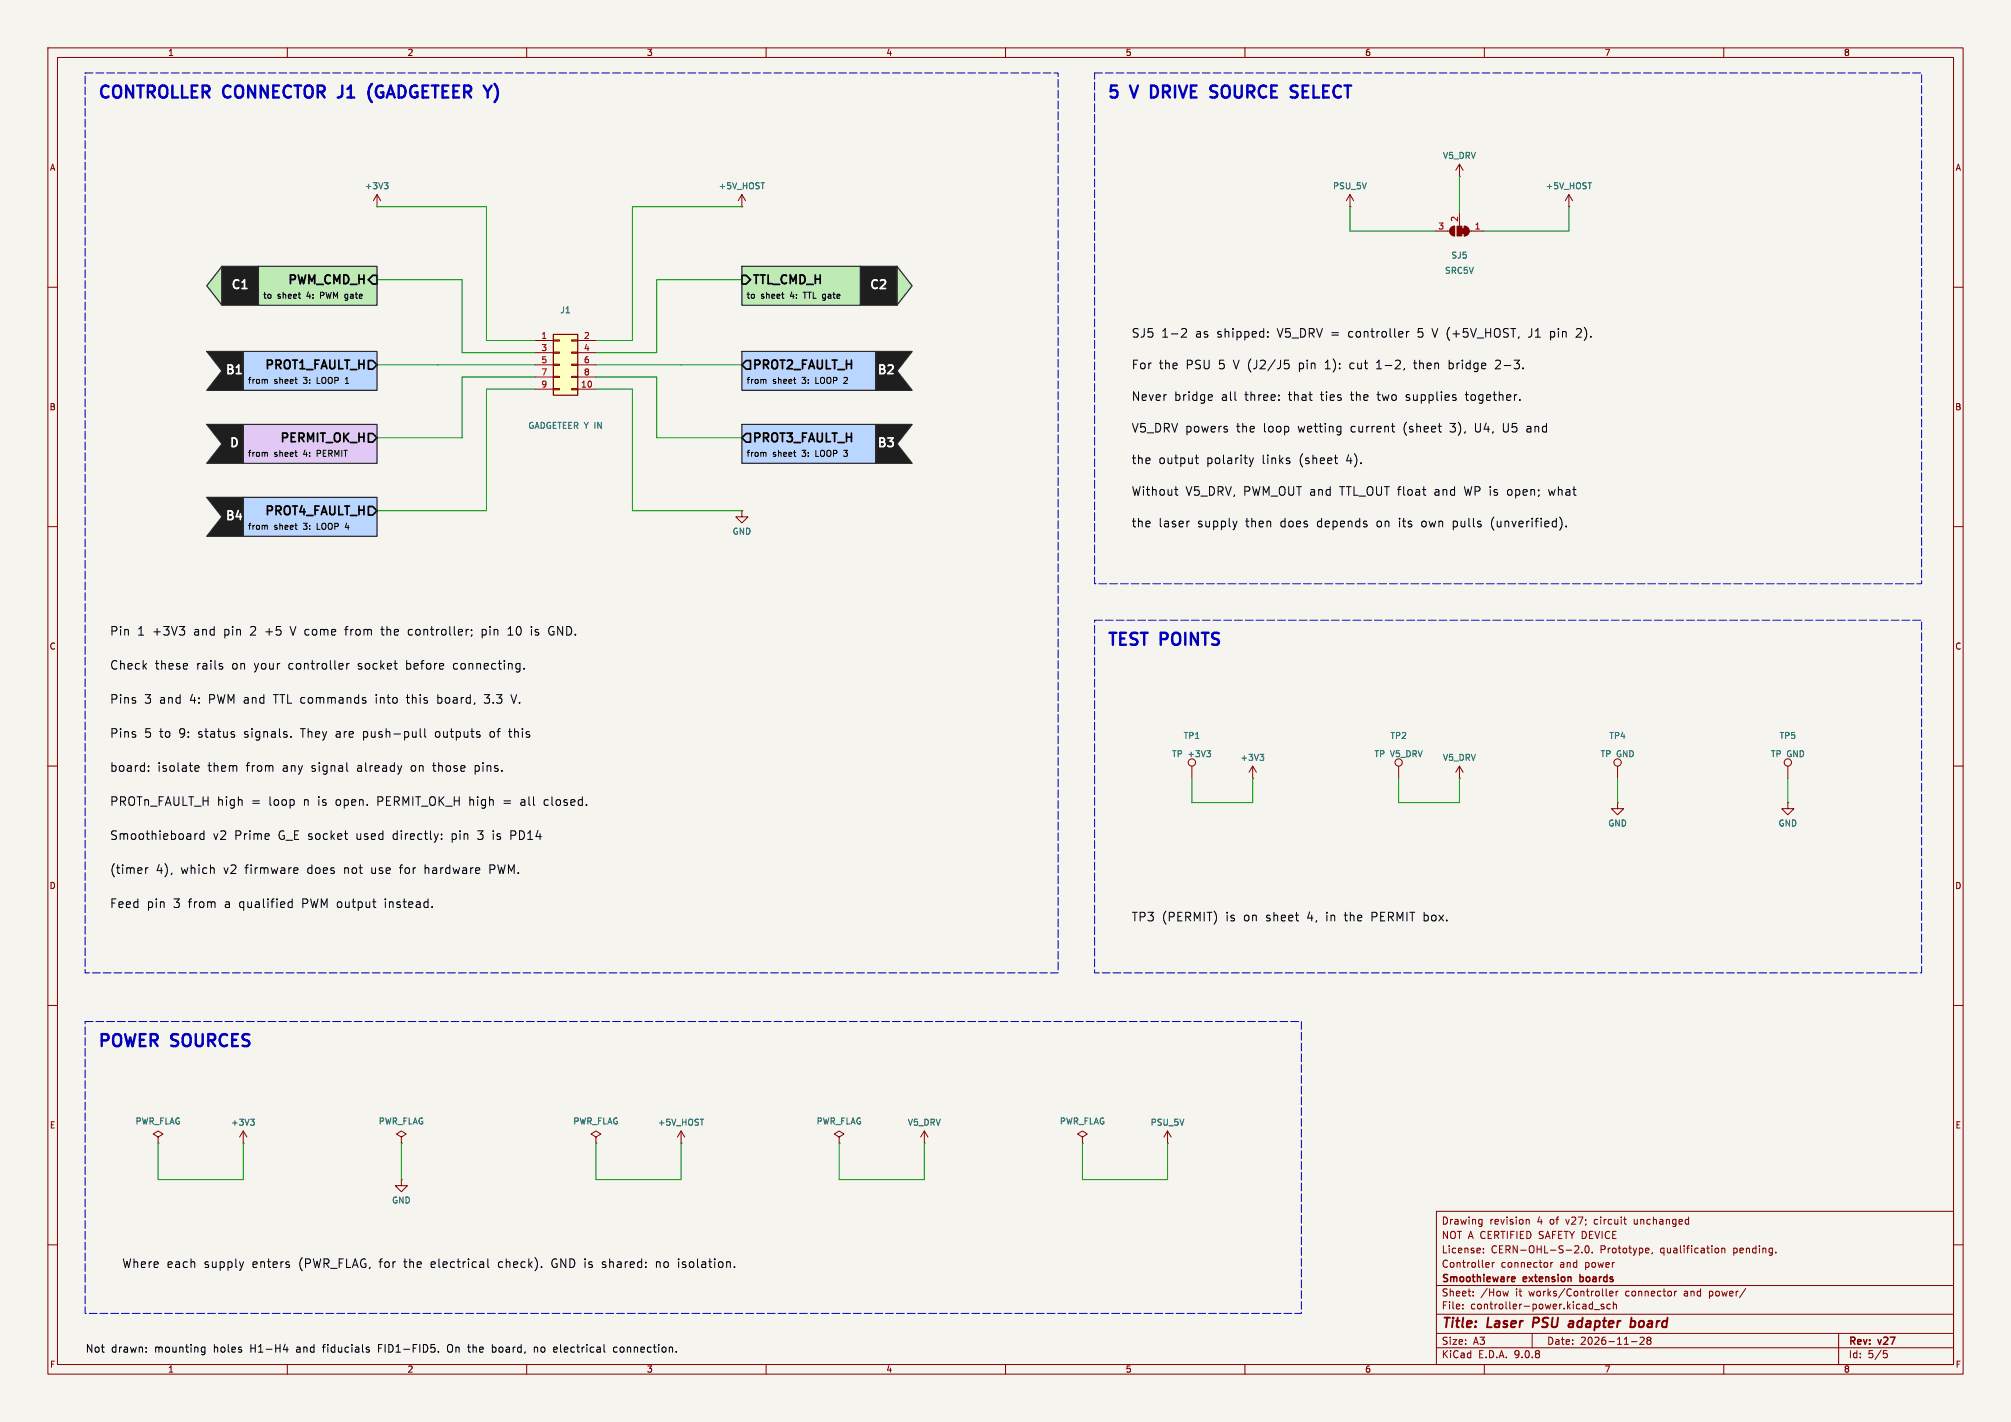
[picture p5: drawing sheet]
<svg xmlns="http://www.w3.org/2000/svg" width="420mm" height="297mm" viewBox="0 0 420 297" stroke-linecap="round" stroke-linejoin="round" font-family="sans-serif">
<path d="M0 0h420v297h-420z" fill="#f5f4ef" stroke="#f5f4ef" stroke-width=".21"/>
<g fill="none" stroke="#840000" stroke-width=".21">
<path d="M10 10h400v277h-400zM12 12h396v273h-396zM60 10v2M110 10v2M160 10v2M210 10v2M260 10v2M310 10v2M360 10v2M10 60h2M408 60h2M10 110h2"/>
<path d="M408 110h2M10 160h2M408 160h2M10 210h2M408 210h2M300 253h108v32h-108zM309.1 254.7l.4 .1M309.5 254.7v1.2l-.3 .3M309.5 255.6l-.4 .1M318.8 254.8h.5l.1 .9M339.1 254.7h.6M339.4 255.6l.3 .1"/>
<path d="M10 260h2M300 278.5h108M300 274.5h108M300 268.5h108M305.5 273.2v.2M305.5 272.5v.1M307.7 270.5v.2M307.7 269.8v.1M309.8 261.5v.2M309.8 260.8v.1M310.5 263.7l.4 .1 .1 .2-.7 .2M310.9 264.6l-.4 .1"/>
<path d="M311.7 263.7v1M312.1 263.7l-.4 .3M315 269.7l-.3 1-.3-.7M320 278.5v3M323.9 263.7v1M324.3 263.7l-.4 .3M328.9 260.3l.5-.1 .3 .4-.9 1.1h.9M330.4 261.5v.2M331.2 260.3l.2-.1a.8 .8 0 0 1 .5 .7 .8 .8 0 0 1-.5 .8l-.2-.2-.2-.4zM332.4 272.4l.2 .1M332.5 261.5v.2M332.6 271.9v1.5"/>
<path d="M332.6 273.3l-.2 .1M332.9 273.5h1.2M334.9 272.5l-.3-.1-.2 .2v.2l.5 .2v.3h-.5M335.4 269.2v1.3l.3 .2M336.2 270.2l.7-.2-.1-.2-.4-.1-.2 .2v.7h.6M336.3 272.5l-.4-.1-.3 .3 .1 .6h.6M336.9 272.5l.3-.1 .3 .1 .1 .9M336.9 271.9v1.5M337.5 269.7v1M337.9 269.7l-.4 .3M342.5 279.4l.6-.1 .3 .4-1 1.1h1M344.2 260.7l.2 .3-.7 .2"/>
<path d="M344.2 279.9l-.3-.3 .3-.3 .5 .1 .1 .2-.3 .3M344.2 279.9l-.3 .3 .1 .4 .2 .2 .5-.1 .1-.2-.1-.4-.2-.2M344.2 279.9h.3M344.3 261.6l-.1 .1M345.1 261.6l-.2 .3M349.7 269.7v1M350.2 269.7l-.5 .3M358.4 260.7l.4 .1 .1 .2v.5l-.5 .2M359.6 260.8l.2-.1 .4 .1v.9M359.6 260.7v1M364.6 269.1l-1.3 1.9M370.9 261.5v.2"/>
<path d="M384 278.5v6.5M408 260h2M60 285v2M110 285v2M160 285v2M210 285v2M260 285v2M300 281.5h108M310 285v2M340.7 280.2h1.2M360 285v2M393.4 282.1h.7"/>
<path d="M393.5 282.7h.4l.3 .2-.2 .6-.5 .1"/>
</g>
<path d="M320.3 275.2l-.2 2M327.8 276h.7M328.5 277.1l-.7 .1M328.6 276.3l-.9 .2M340.6 276h.8l.1 .3v.5a.66 .66 0 0 1-1 .3M340.7 275.2l-.2 2" fill="none" stroke="#840000" stroke-width=".4"/>
<path d="M315.9 266.7l.4 .1 .1 .2-.7 .2M316.3 267.6l-.4 .1M330 266.2v1.5M330 267.6l.1 .1M330.1 266.7l-.1 .1" fill="none" stroke="#840000" stroke-width=".3"/>
<path d="M182.9 73.4h7.6l-3.2 4.1 3.2 4h-7.6z" fill="#1e1e1e"/>
<path d="M154.9 88.6h28v8.2h-28z" fill="#b8d6ff"/>
<path d="M182.9 88.6h7.6l-3.2 4.1 3.2 4.1h-7.6z" fill="#1e1e1e"/>
<path d="M154.9 73.4h28v8.1h-28z" fill="#b8d6ff"/>
<path d="M179.7 55.6h7.6v8.2h-7.6z" fill="#1e1e1e"/>
<g fill="#beebb4">
<path d="M54 55.6h24.7v8.2h-24.7z"/>
<path d="M154.9 55.6h24.8v8.2h-24.8z"/>
<path d="M187.3 55.6l3.2 4.1-3.2 4.1z"/>
<path d="M46.4 55.6v8.2l-3.2-4.1z"/>
</g>
<path d="M43.2 73.4h7.6v8.1h-7.6l3.2-4z" fill="#1e1e1e"/>
<path d="M50.8 73.4h27.9v8.1h-27.9z" fill="#b8d6ff"/>
<path d="M50.8 88.6h27.9v8.2h-27.9z" fill="#e1c8f5"/>
<path d="M43.2 88.6h7.6v8.2h-7.6l3.2-4.1z" fill="#1e1e1e"/>
<path d="M50.8 103.9h27.9v8.1h-27.9z" fill="#b8d6ff"/>
<g fill="#1e1e1e">
<path d="M43.2 103.9h7.6v8.1h-7.6l3.2-4z"/>
<path d="M46.4 55.6h7.6v8.2h-7.6z"/>
</g>
<g fill="none" stroke="#840000" stroke-width=".21">
<path d="M304.8 36.8h.1M304.8 34.3l-.8 1.3M304.8 34.3l.8 1.3M304.8 34.3v2.5M281.9 43.2h.1M281.9 40.6l-.7 1.3M281.9 40.6l.8 1.3M281.9 40.6v2.6M299.7 48.3h3.1M303.1 47.5l.7-.3v2.1a1.02 1.02 0 0 1-.9-.7 1.02 1.02 0 0 1 .2-1.1zM304.8 44.5v2.7M305.8 47.2a1.02 1.02 0 0 1 1 1.1 1.02 1.02 0 0 1-1 1z"/>
<path d="M306.8 48.3h3.1M327.7 43.2h.1M327.7 40.6l-.8 1.3M327.7 40.6l.7 1.3M327.7 40.6v2.6M248.9 160v2.6M337.8 167.6v1.3h1.3l-1.3 1.3-1.3-1.3h1.3M337.8 167.6h.1M33 237.5l1-.6-1-.7-1 .7 1 .6v1.3M33 238.8h.1M50.8 238.8h.1M50.8 236.2l-.8 1.3"/>
<path d="M50.8 236.2l.8 1.3M50.8 236.2v2.6M83.8 237.5l1-.6-1-.7-1 .7 1 .6v1.3M83.8 238.8h.1M142.2 238.8h.1M142.2 236.2l-.7 1.3M142.2 236.2l.8 1.3M142.2 236.2v2.6M175.3 237.5l1-.6-1-.7-1.1 .7 1.1 .6v1.3M175.3 238.8h.1M193 238.8h.1M193 236.2l-.7 1.3"/>
<path d="M193 236.2l.8 1.3M193 236.2v2.6M226.1 237.5l1-.6-1-.7-1.1 .7 1.1 .6v1.3M226.1 238.8h.1M243.8 238.8h.1M243.8 236.2l-.7 1.3M243.8 236.2l.8 1.3M243.8 236.2v2.6M83.8 246.4v1.2h1.3l-1.3 1.3-1.3-1.3h1.3M83.8 246.4h.1"/>
<circle cx="248.9" cy="159.3" r=".76"/>
</g>
<g fill="#840000" stroke="#840000" stroke-width=".21">
<path d="M305.3 47.8h.5v1h-.5z"/>
<path d="M305.8 47.2a1.02 1.02 0 0 1 1 1.1 1.02 1.02 0 0 1-1 1z"/>
<path d="M304.3 47.2h1v2.1h-1z"/>
<path d="M303.1 47.5l.7-.3v2.1a1.02 1.02 0 0 1-.9-.7 1.02 1.02 0 0 1 .2-1.1z"/>
</g>
<path d="M52.3 233.8h.8l-.4 .4M52.9 234.2l.2 .3v.3l-.2 .2" fill="none" stroke="#006464" stroke-width=".21"/>
<path d="M115.6 69.9h5v12.7h-5z" fill="#ffffc2"/>
<path d="M115.6 69.9h5v12.7h-5z" fill="none" stroke="#840000" stroke-width=".25"/>
<g fill="none" stroke="#840000" stroke-width=".21">
<path d="M78.7 43.2h.1M78.7 40.6l-.7 1.3M78.7 40.6l.8 1.3M78.7 40.6v2.6M154.9 43.2h.1M154.9 40.6l-.7 1.3M154.9 40.6l.8 1.3M154.9 40.6v2.6M111.8 71.1h3.8M111.8 73.7h3.8M111.8 76.2h3.8M111.8 78.7h3.8"/>
<path d="M115.6 71h1.2v.2h-1.2zM115.6 73.5h1.2v.3h-1.2zM115.6 76.1h1.2v.2h-1.2zM115.6 78.6h1.2v.3h-1.2zM119.4 71h1.2v.2h-1.2zM119.4 73.5h1.2v.3h-1.2zM119.4 76.1h1.2v.2h-1.2zM119.4 78.6h1.2v.3h-1.2zM120.6 71.1h3.9M120.6 73.7h3.9M120.6 76.2h3.9M120.6 78.7h3.9"/>
<path d="M111.8 81.3h3.8M115.6 81.2h1.2v.2h-1.2zM119.4 81.2h1.2v.2h-1.2zM120.6 81.3h3.9M154.9 106.7v1.3h1.3l-1.3 1.2-1.2-1.2h1.2M154.9 106.7h.1M261.6 162.6h.1M261.6 160l-.7 1.3M261.6 160l.8 1.3M261.6 160v2.6M292.1 160v2.6M304.8 162.6h.1"/>
<path d="M304.8 160l-.8 1.3M304.8 160l.8 1.3M304.8 160v2.6M337.8 160v2.6M373.4 167.6v1.3h1.2l-1.2 1.3-1.3-1.3h1.3M373.4 167.6h.1M373.4 160v2.6M124.5 237.5l1-.6-1-.7-1.1 .7 1.1 .6v1.3M124.5 238.8h.1"/>
<circle cx="292.1" cy="159.3" r=".76"/>
<circle cx="337.8" cy="159.3" r=".76"/>
<circle cx="373.4" cy="159.3" r=".76"/>
</g>
<path d="M80.3 38.2h.7l-.4 .5M80.8 38.7l.2 .2v.3l-.2 .2M263.1 157.6h.8l-.4 .4M263.7 158l.2 .3v.3l-.2 .2" fill="none" stroke="#006464" stroke-width=".21"/>
<path d="M76.9 58.4l.9-.9h.9v1.8h-.9zM154.9 57.5h.9l.9 .9-.9 .9h-.9zM76.9 75.3h.9l.9 .9-.9 .9h-.9zM154.9 76.2l.9-.9h.9v1.8h-.9zM76.9 90.5h.9l.9 .9-.9 .9h-.9zM154.9 91.4l.9-.9h.9v1.8h-.9zM76.9 105.8h.9l.9 .9-.9 .9h-.9z" fill="none" stroke="#000" stroke-width=".36"/>
<g fill="none" stroke="#009600" stroke-width=".21">
<path d="M304.8 36.8v7.7M78.7 58.4h17.8v15.3h15.3M78.7 43.2h22.9v27.9h10.2M154.9 43.2h-22.8v27.9h-7.6M154.9 58.4h-17.7v15.3h-12.7M281.9 43.2v5.1h17.8M327.7 43.2v5.1h-17.8M78.7 76.2h33.1M111.8 78.7h-15.3v12.7h-17.8M124.5 78.7h12.7v12.7h17.7M124.5 76.2h30.4M111.8 81.3h-10.2v25.4h-22.9"/>
<path d="M124.5 81.3h7.6v25.4h22.8M248.9 162.6v5h12.7v-5M292.1 162.6v5h12.7v-5M337.8 162.6v5M373.4 162.6v5M33 238.8v7.6h17.8v-7.6M83.8 238.8v7.6M124.5 238.8v7.6h17.7v-7.6M175.3 238.8v7.6h17.7v-7.6M226.1 238.8v7.6h17.7v-7.6"/>
</g>
<g fill="none" stroke="#000" stroke-width=".21">
<path d="M55.7 79.2l.1 .2v.7M159.8 79.2l.2 .2v.7M246.9 68.7l.6-.1 .2 .2 .1 .3-1.1 1.3h1.1M264.8 70.3v.1M264.8 69.3v.2M268.3 75.2h.8M268.3 76l.6-.1 .3 .4-.1 .6h-.8M293.3 76.9l-.2 .4M293.7 69.2v1.2M294.3 69.2l-.4 .1-.2 .3M318.1 76.9v.1M55.7 94.5l.1 .2v.6"/>
<path d="M159.8 94.5l.2 .2v.6M249.6 95.6h.7M249.9 95v1.6l.4 .2M252.6 82.4l.5 .1 .1 .4-.9 .1M253.1 83.5l-.5 .1M256.3 89.7v.5M260.9 95.6l.4 1.2M261.3 96.8l-.1 .5-.3 .1M261.8 95.6l-.5 1.2M267.1 83.5v.1M267.1 82.5v.2M269.3 96.3v.5"/>
<path d="M278.7 95.6h.6M279.2 96.8h.1M279.5 89l.5 .1M280 89v1.5l-.3 .3M280 90.2h-.5M290.6 89h.7M290.8 90l.5 .2M303.9 83l.2 .3-.2 .3M303.9 82.4l.1 .1M317.4 83.5v.1M55.7 109.7l.1 .2v.7M245.3 102.2h.7"/>
<path d="M245.6 101.6v1.6l.4 .2M248.4 108.8l-.3 .1M258.3 108.8l-.4 1.2M297.1 102.2h.7M297.6 103.4h.2M325.8 108.1a2.12 2.12 0 0 1 0 2.5M327.1 109.9v.1M37.4 130.9h1.2l-.6 .6M38.5 131.7v.8M46.3 139.2l.2 .2-.2 .4M46.3 138.6l.1 .1M71.4 138.6l.2 .4-.8 .2"/>
<path d="M71.6 139.7l-.2 .1M72.4 138.6v1.2M72.9 138.6l-.3 .1-.2 .2M97.9 131.5h-.4M98.5 131.5v.2M98.6 132.6l-.2 .3M106.1 132.7h1M106.4 131.1l-.3 .3M108.4 138.6l.2 .1M108.6 138.6l-.1 1.6M108.6 139.7l-.2 .1M109.4 139.6v.2"/>
<path d="M111 130.9v.1M111 131.5v1.2M114.9 130.9l-.3 .7 .1 .6 .2 .4M31 160v.2M40.8 160l.5-.1 .3 .4-.9 .2M48.8 153.4l.2 .2-.2 .4M48.8 152.8l.1 .1M60.8 153.8v.2M75.9 146.3l.5 .1v.2l-.2 .3h-.4M75.9 145.7l.5 .1M83.9 159.9l-.4 1.2M87.8 152.2v1.5l.2 .3"/>
<path d="M88.7 152.2v1.5l.3 .3M106.7 145.1l.6 1.8M31 160.9v.2M40.7 174.1v1.2M40.8 161h.7M41.2 174.1l-.3 .1-.2 .3M42.6 174.2l-.5-.1-.4 .4v.5l.2 .2h.7M42.6 173.5v1.8M71.9 174.1h.7M72.4 175.3h.2M72.4 160.8l.3 .3M92.2 175.2v.1"/>
<path d="M92.2 174.2v.2M30.4 181.2v1.2M30.9 181.2l-.3 .1-.2 .3M61 187.8v1.8M61 188.4h-.5l-.3 .3v.5l.1 .3h.7M61.6 181.2l.5 .1 .1 .4-.8 .1M62.1 182.4h-.5M77.8 188.4h.7M78.3 189.6h.2M90.2 189.4v.2M50.9 263.5l-.5 1.2M60.4 264.2v.4"/>
<path d="M100.8 263.5l.2 .3v.9M101 264.6l-.2 .1M101 264h-.2M101.9 262.9v1.6l.2 .2M113.1 264.6v.1M141.7 262.9v.2M141.7 263.5v1.2M153.4 264.6v.1M30.5 282.3v.1M30.5 281.4v.2M42.1 282.3l.2 .1 .5-.1M42.8 281.4v1.3l-.3 .3-.4-.1"/>
<path d="M42.8 281.4h-.5l-.2 .1M59.2 281.9h1M59.9 281.4v1M76.5 281.8l.7 .3-.1 .2-.5 .1M76.5 281.4h.6M91.6 282.3v.1M102.8 282.3l.5 .1M102.8 280.8v1.6M103.3 281.4h-.5M111.6 281.4v1M112.1 281.4l-.5 .1M115.7 282.3h.6"/>
<path d="M115.7 281.4h.6M116.4 281.7l-.8 .2M126.2 282.3l.2 .1M128.9 281.4h-.5l-.3 .3 .2 .6h.6"/>
</g>
<path d="M77.7 17.5a2.87 2.87 0 0 0 0 3.8M241 17.9h-.6v2.5h.6M253 18l.3-.1 .9 .1M253 18.9l1 .4M270.6 17.9l.4 .1M270.9 19.4l.1 .3-.1 .4M70.5 20.4h.3M254 20.3l-.9 .1" fill="none" stroke="#0000c2" stroke-width=".5"/>
<g fill="none" stroke="#282828" stroke-width=".25">
<path d="M46.4 55.6v8.2l-3.2-4.1zM46.4 55.6h7.6v8.2h-7.6zM54 55.6h24.7v8.2h-24.7zM154.9 55.6h24.8v8.2h-24.8zM179.7 55.6h7.6v8.2h-7.6zM187.3 55.6l3.2 4.1-3.2 4.1zM43.2 73.4h7.6v8.1h-7.6l3.2-4zM50.8 73.4h27.9v8.1h-27.9zM154.9 73.4h28v8.1h-28zM182.9 73.4h7.6l-3.2 4.1 3.2 4h-7.6zM43.2 88.6h7.6v8.2h-7.6l3.2-4.1zM50.8 88.6h27.9v8.2h-27.9z"/>
<path d="M154.9 88.6h28v8.2h-28zM182.9 88.6h7.6l-3.2 4.1 3.2 4.1h-7.6zM43.2 103.9h7.6v8.1h-7.6l3.2-4zM50.8 103.9h27.9v8.1h-27.9z"/>
</g>
<path d="M17.8 15.2h203.2v188h-203.2zM228.6 15.2h172.7v106.7h-172.7zM228.6 129.5h172.7v73.7h-172.7zM17.8 213.4h254v60.9h-254z" fill="none" stroke="#0000c2" stroke-width=".21" stroke-dasharray="1.6 .6"/>
<g font-size="3.5" fill="#0000c2">
<text x="20.3" y="20.7">CONTROLLER CONNECTOR</text>
<text x="71.8" y="20.7">J1</text>
<text x="79" y="20.7">(GADGETEER Y)</text>
<text x="231.1" y="20.7">5</text>
<text x="236.4" y="20.7">V</text>
<text x="241.5" y="20.7">DRIVE</text>
<text x="255" y="20.7">SOURCE</text>
<text x="272.8" y="20.7">SELECT</text>
<text x="231.1" y="135">TEST</text>
<text x="242.5" y="135">POINTS</text>
<text x="20.3" y="218.8">POWER</text>
<text x="36" y="218.8">SOURCES</text>
</g>
<g font-size="2.8" fill="#840000">
<text x="301" y="277.9">Title:</text>
<text x="310.6" y="277.9">Laser</text>
<text x="321" y="277.9">PSU</text>
<text x="329.3" y="277.9">adapter</text>
<text x="343" y="277.9">board</text>
</g>
<g font-size="2.5">
<text x="59.8" y="59.9">PWM_CMD_H</text>
<text x="157" y="59.9">TTL_CMD_H</text>
<text x="236.2" y="70.7">SJ5</text>
<text x="242.5" y="70.7">1-2</text>
<text x="249.6" y="70.7">as</text>
<text x="254.2" y="70.7">shipped:</text>
<text x="266.9" y="70.7">V5_DRV =</text>
<text x="281.8" y="70.7">controller</text>
<text x="296.4" y="70.7">5</text>
<text x="299.6" y="70.7">V (+5V_HOST,</text>
<text x="319.8" y="70.7">J1</text>
<text x="324.4" y="70.7">pin</text>
<text x="330" y="70.7">2).</text>
<text x="55" y="77.6">PROT1_FAULT_H</text>
<text x="157" y="77.6">PROT2_FAULT_H</text>
<text x="236.2" y="77.3">For</text>
<text x="242" y="77.3">the</text>
<text x="247.6" y="77.3">PSU 5</text>
<text x="257.7" y="77.3">V (J2/J5</text>
<text x="271.4" y="77.3">pin</text>
<text x="277" y="77.3">1):</text>
<text x="282.3" y="77.3">cut</text>
<text x="287.9" y="77.3">1-2,</text>
<text x="295.9" y="77.3">then</text>
<text x="303.2" y="77.3">bridge</text>
<text x="313.1" y="77.3">2-3.</text>
<text x="236.2" y="83.9">Never</text>
<text x="245.1" y="83.9">bridge</text>
<text x="255" y="83.9">all</text>
<text x="260" y="83.9">three:</text>
<text x="269.2" y="83.9">that</text>
<text x="276" y="83.9">ties</text>
<text x="282.3" y="83.9">the</text>
<text x="288" y="83.9">two</text>
<text x="294" y="83.9">supplies</text>
<text x="306.6" y="83.9">together.</text>
<text x="58.1" y="92.9">PERMIT_OK_H</text>
<text x="157" y="92.9">PROT3_FAULT_H</text>
<text x="236.2" y="90.5">V5_DRV powers</text>
<text x="258.2" y="90.5">the</text>
<text x="263.9" y="90.5">loop</text>
<text x="271.2" y="90.5">wetting</text>
<text x="282.2" y="90.5">current</text>
<text x="293.3" y="90.5">(sheet</text>
<text x="303.2" y="90.5">3),</text>
<text x="308.4" y="90.5">U4,</text>
<text x="314.3" y="90.5">U5</text>
<text x="319.4" y="90.5">and</text>
<text x="236.2" y="97.1">the</text>
<text x="241.9" y="97.1">output</text>
<text x="251.9" y="97.1">polarity</text>
<text x="263.6" y="97.1">links</text>
<text x="271.4" y="97.1">(sheet</text>
<text x="281.3" y="97.1">4).</text>
<text x="236.2" y="103.7">Without</text>
<text x="247.5" y="103.7">V5_DRV, PWM_OUT and</text>
<text x="279.9" y="103.7">TTL_OUT float</text>
<text x="299.8" y="103.7">and</text>
<text x="306.2" y="103.7">WP is</text>
<text x="315.3" y="103.7">open;</text>
<text x="324" y="103.7">what</text>
<text x="55" y="108.1">PROT4_FAULT_H</text>
<text x="236.2" y="110.4">the</text>
<text x="241.9" y="110.4">laser</text>
<text x="250" y="110.4">supply</text>
<text x="260.2" y="110.4">then</text>
<text x="267.5" y="110.4">does</text>
<text x="275.2" y="110.4">depends</text>
<text x="287.7" y="110.4">on</text>
<text x="292.4" y="110.4">its</text>
<text x="297.3" y="110.4">own</text>
<text x="303.9" y="110.4">pulls</text>
<text x="311.9" y="110.4">(unverified).</text>
<text x="22.9" y="133">Pin</text>
<text x="28.6" y="133">1</text>
<text x="31.8" y="133">+3V3</text>
<text x="40.5" y="133">and</text>
<text x="46.8" y="133">pin</text>
<text x="52.4" y="133">2</text>
<text x="55.6" y="133">+5</text>
<text x="61" y="133">V come</text>
<text x="72.6" y="133">from</text>
<text x="80.2" y="133">the</text>
<text x="85.9" y="133">controller;</text>
<text x="101.3" y="133">pin</text>
<text x="106.9" y="133">10</text>
<text x="111.8" y="133">is</text>
<text x="115.6" y="133">GND.</text>
<text x="22.9" y="140.1">Check</text>
<text x="32.3" y="140.1">these</text>
<text x="41" y="140.1">rails</text>
<text x="48.4" y="140.1">on</text>
<text x="53.2" y="140.1">your</text>
<text x="60.4" y="140.1">controller</text>
<text x="75" y="140.1">socket</text>
<text x="85.1" y="140.1">before</text>
<text x="95" y="140.1">connecting.</text>
<text x="22.9" y="147.2">Pins</text>
<text x="30.1" y="147.2">3</text>
<text x="33.3" y="147.2">and</text>
<text x="39.6" y="147.2">4:</text>
<text x="43.6" y="147.2">PWM and</text>
<text x="57.4" y="147.2">TTL commands</text>
<text x="78.8" y="147.2">into</text>
<text x="85.4" y="147.2">this</text>
<text x="91.9" y="147.2">board,</text>
<text x="101.8" y="147.2">3.3</text>
<text x="107.6" y="147.2">V.</text>
<text x="22.9" y="154.3">Pins</text>
<text x="30.1" y="154.3">5</text>
<text x="33.3" y="154.3">to</text>
<text x="37.4" y="154.3">9:</text>
<text x="41.4" y="154.3">status</text>
<text x="51.1" y="154.3">signals.</text>
<text x="63" y="154.3">They</text>
<text x="70.4" y="154.3">are</text>
<text x="76.2" y="154.3">push-pull</text>
<text x="91.4" y="154.3">outputs</text>
<text x="102.9" y="154.3">of</text>
<text x="107" y="154.3">this</text>
<text x="22.9" y="161.4">board:</text>
<text x="32.8" y="161.4">isolate</text>
<text x="43.4" y="161.4">them</text>
<text x="51.4" y="161.4">from</text>
<text x="59.1" y="161.4">any</text>
<text x="65.2" y="161.4">signal</text>
<text x="74.8" y="161.4">already</text>
<text x="86.1" y="161.4">on</text>
<text x="90.8" y="161.4">those</text>
<text x="99.6" y="161.4">pins.</text>
<text x="22.9" y="168.5">PROTn_FAULT_H high</text>
<text x="52.5" y="168.5">=</text>
<text x="56.2" y="168.5">loop</text>
<text x="63.4" y="168.5">n is</text>
<text x="70.3" y="168.5">open.</text>
<text x="79.1" y="168.5">PERMIT_OK_H high</text>
<text x="105.6" y="168.5">=</text>
<text x="109.3" y="168.5">all</text>
<text x="114.3" y="168.5">closed.</text>
<text x="22.9" y="175.6">Smoothieboard</text>
<text x="44.4" y="175.6">v2</text>
<text x="48.9" y="175.6">Prime</text>
<text x="58.1" y="175.6">G_E socket</text>
<text x="74.5" y="175.6">used</text>
<text x="82.2" y="175.6">directly:</text>
<text x="94.6" y="175.6">pin</text>
<text x="100.2" y="175.6">3</text>
<text x="103.4" y="175.6">is</text>
<text x="107.1" y="175.6">PD14</text>
<text x="22.9" y="182.7">(timer</text>
<text x="32.5" y="182.7">4),</text>
<text x="37.7" y="182.7">which</text>
<text x="46.7" y="182.7">v2</text>
<text x="51.3" y="182.7">firmware</text>
<text x="64.3" y="182.7">does</text>
<text x="72" y="182.7">not</text>
<text x="77.8" y="182.7">use</text>
<text x="83.9" y="182.7">for</text>
<text x="89.1" y="182.7">hardware</text>
<text x="102.8" y="182.7">PWM.</text>
<text x="22.9" y="189.9">Feed</text>
<text x="30.6" y="189.9">pin</text>
<text x="36.2" y="189.9">3</text>
<text x="39.4" y="189.9">from</text>
<text x="47" y="189.9">a qualified</text>
<text x="63.3" y="189.9">PWM output</text>
<text x="80.7" y="189.9">instead.</text>
<text x="236.2" y="192.6">TP3</text>
<text x="242.6" y="192.6">(PERMIT)</text>
<text x="256" y="192.6">is</text>
<text x="259.7" y="192.6">on</text>
<text x="264.5" y="192.6">sheet</text>
<text x="273.1" y="192.6">4,</text>
<text x="277.2" y="192.6">in</text>
<text x="281.1" y="192.6">the</text>
<text x="286.8" y="192.6">PERMIT box.</text>
<text x="25.4" y="265">Where</text>
<text x="34.8" y="265">each</text>
<text x="42.6" y="265">supply</text>
<text x="52.7" y="265">enters</text>
<text x="62.5" y="265">(PWR_FLAG, for</text>
<text x="84.6" y="265">the</text>
<text x="90.3" y="265">electrical</text>
<text x="104.4" y="265">check).</text>
<text x="115.7" y="265">GND is</text>
<text x="126.4" y="265">shared:</text>
<text x="137.7" y="265">no</text>
<text x="142.5" y="265">isolation.</text>
</g>
<g font-size="2.5" fill="#fff">
<text x="48" y="60.9">C1</text>
<text x="181.4" y="60.9">C2</text>
<text x="46.8" y="78.7">B1</text>
<text x="183" y="78.7">B2</text>
<text x="47.7" y="93.9">D</text>
<text x="183" y="93.9">B3</text>
<text x="46.8" y="109.1">B4</text>
</g>
<g font-size="2.2">
<text x="17.8" y="282.7">Not</text>
<text x="23.2" y="282.7">drawn:</text>
<text x="32.3" y="282.7">mounting</text>
<text x="44.7" y="282.7">holes</text>
<text x="52.5" y="282.7">H1-H4</text>
<text x="62.2" y="282.7">and</text>
<text x="67.9" y="282.7">fiducials</text>
<text x="79.5" y="282.7">FID1-FID5.</text>
<text x="94.2" y="282.7">On the</text>
<text x="103.7" y="282.7">board,</text>
<text x="112.6" y="282.7">no</text>
<text x="116.9" y="282.7">electrical</text>
<text x="129.5" y="282.7">connection.</text>
</g>
<g font-size="2.1" fill="#840000">
<text x="301" y="256">Drawing</text>
<text x="311.1" y="256">revision</text>
<text x="321.1" y="256">4</text>
<text x="323.8" y="256">of</text>
<text x="327.3" y="256">v27;</text>
<text x="333.3" y="256">circuit</text>
<text x="341.8" y="256">unchanged</text>
<text x="301" y="262">License:</text>
<text x="301" y="259">NOT A CERTIFIED SAFETY DEVICE</text>
<text x="311.4" y="262">CERN-OHL-S-2.0.</text>
<text x="334.2" y="262">Prototype,</text>
<text x="346.9" y="262">qualification</text>
<text x="362.3" y="262">pending.</text>
<text x="301" y="268.2">Smoothieware</text>
<text x="301" y="265">Controller</text>
<text x="313.4" y="265">connector</text>
<text x="318.2" y="268.2">extension</text>
<text x="325.8" y="265">and</text>
<text x="330.6" y="268.2">boards</text>
<text x="331.2" y="265">power</text>
<text x="301" y="273.7">File:</text>
<text x="301" y="271">Sheet:</text>
<text x="307.1" y="273.7">controller-power.kicad_sch</text>
<text x="309.2" y="271">/How</text>
<text x="316.6" y="271">it</text>
<text x="319.5" y="271">works/Controller</text>
<text x="339.8" y="271">connector</text>
<text x="352.1" y="271">and</text>
<text x="357.5" y="271">power/</text>
<text x="301" y="281.1">Size:</text>
<text x="307.6" y="281.1">A3</text>
<text x="323" y="281.1">Date:</text>
<text x="330" y="281.1">2026-11-28</text>
<text x="386" y="281.3">Rev:</text>
<text x="392.4" y="281.3">v27</text>
<text x="301" y="283.9">KiCad</text>
<text x="308.7" y="283.9">E.D.A.</text>
<text x="316.3" y="283.9">9.0.8</text>
<text x="386" y="283.9">Id:</text>
<text x="390.1" y="283.9">5/5</text>
</g>
<g font-size="1.8" fill="#840000">
<text x="35" y="11.9">1</text>
<text x="85" y="11.9">2</text>
<text x="135" y="11.9">3</text>
<text x="185" y="11.9">4</text>
<text x="235" y="11.9">5</text>
<text x="285" y="11.9">6</text>
<text x="335" y="11.9">7</text>
<text x="385" y="11.9">8</text>
<text x="10.3" y="35.9">A</text>
<text x="408.3" y="35.9">A</text>
<text x="10.3" y="85.9">B</text>
<text x="408.2" y="85.9">B</text>
<text x="10.3" y="135.9">C</text>
<text x="408.2" y="135.9">C</text>
<text x="10.3" y="185.9">D</text>
<text x="408.2" y="185.9">D</text>
<text x="10.3" y="235.9">E</text>
<text x="408.3" y="235.9">E</text>
<text x="10.3" y="285.9">F</text>
<text x="35" y="286.9">1</text>
<text x="85" y="286.9">2</text>
<text x="135" y="286.9">3</text>
<text x="185" y="286.9">4</text>
<text x="235" y="286.9">5</text>
<text x="285" y="286.9">6</text>
<text x="335" y="286.9">7</text>
<text x="385" y="286.9">8</text>
<text x="408.3" y="285.9">F</text>
</g>
<g font-size="1.8" fill="#006464">
<text x="301.3" y="33.4">V5_DRV</text>
<text x="76.1" y="39.7">+3V3</text>
<text x="150" y="39.7">+5V_HOST</text>
<text x="278.3" y="39.7">PSU_5V</text>
<text x="322.7" y="39.7">+5V_HOST</text>
<text x="301.7" y="57.4">SRC5V</text>
<text x="303" y="54.2">SJ5</text>
<text x="116.9" y="65.6">J1</text>
<text x="110.2" y="89.8">GADGETEER Y IN</text>
<text x="152.9" y="111.9">GND</text>
<text x="247.1" y="154.5">TP1</text>
<text x="290.3" y="154.5">TP2</text>
<text x="336" y="154.5">TP4</text>
<text x="371.6" y="154.5">TP5</text>
<text x="244.7" y="158.3">TP +3V3</text>
<text x="259" y="159.1">+3V3</text>
<text x="286.9" y="158.3">TP V5_DRV</text>
<text x="301.3" y="159.1">V5_DRV</text>
<text x="334.2" y="158.3">TP GND</text>
<text x="369.7" y="158.3">TP GND</text>
<text x="335.8" y="172.8">GND</text>
<text x="371.3" y="172.8">GND</text>
<text x="28.2" y="235.1">PWR_FLAG</text>
<text x="48.2" y="235.3">+3V3</text>
<text x="79" y="235.1">PWR_FLAG</text>
<text x="119.6" y="235.1">PWR_FLAG</text>
<text x="137.3" y="235.3">+5V_HOST</text>
<text x="170.4" y="235.1">PWR_FLAG</text>
<text x="189.5" y="235.3">V5_DRV</text>
<text x="221.2" y="235.1">PWR_FLAG</text>
<text x="240.2" y="235.3">PSU_5V</text>
<text x="81.8" y="251.6">GND</text>
</g>
<g font-size="1.8" fill="#a90000">
<text x="304.5" y="46.4" transform="rotate(-90 304.5 46.4)">2</text>
<text x="300.3" y="48">3</text>
<text x="307.9" y="48">1</text>
<text x="113" y="70.9">1</text>
<text x="121.8" y="70.9">2</text>
<text x="113" y="73.4">3</text>
<text x="113" y="75.9">5</text>
<text x="121.8" y="73.4">4</text>
<text x="121.8" y="75.9">6</text>
<text x="113" y="78.5">7</text>
<text x="113" y="81">9</text>
<text x="121.2" y="81">10</text>
<text x="121.8" y="78.5">8</text>
</g>
<g font-size="1.8">
<text x="54.9" y="62.6">to</text>
<text x="57.9" y="62.6">sheet</text>
<text x="64.2" y="62.6">4:</text>
<text x="67.1" y="62.6">PWM gate</text>
<text x="155.8" y="62.6">to</text>
<text x="158.9" y="62.6">sheet</text>
<text x="165.1" y="62.6">4:</text>
<text x="168.1" y="62.6">TTL gate</text>
<text x="51.7" y="80.4">from</text>
<text x="57.2" y="80.4">sheet</text>
<text x="63.5" y="80.4">3:</text>
<text x="66.4" y="80.4">LOOP 1</text>
<text x="155.8" y="80.4">from</text>
<text x="161.4" y="80.4">sheet</text>
<text x="167.6" y="80.4">3:</text>
<text x="170.6" y="80.4">LOOP 2</text>
<text x="51.7" y="95.6">from</text>
<text x="57.2" y="95.6">sheet</text>
<text x="63.5" y="95.6">4:</text>
<text x="66.4" y="95.6">PERMIT</text>
<text x="155.8" y="95.6">from</text>
<text x="161.4" y="95.6">sheet</text>
<text x="167.6" y="95.6">3:</text>
<text x="170.6" y="95.6">LOOP 3</text>
<text x="51.7" y="110.8">from</text>
<text x="57.2" y="110.8">sheet</text>
<text x="63.5" y="110.8">3:</text>
<text x="66.4" y="110.8">LOOP 4</text>
</g>
</svg>
